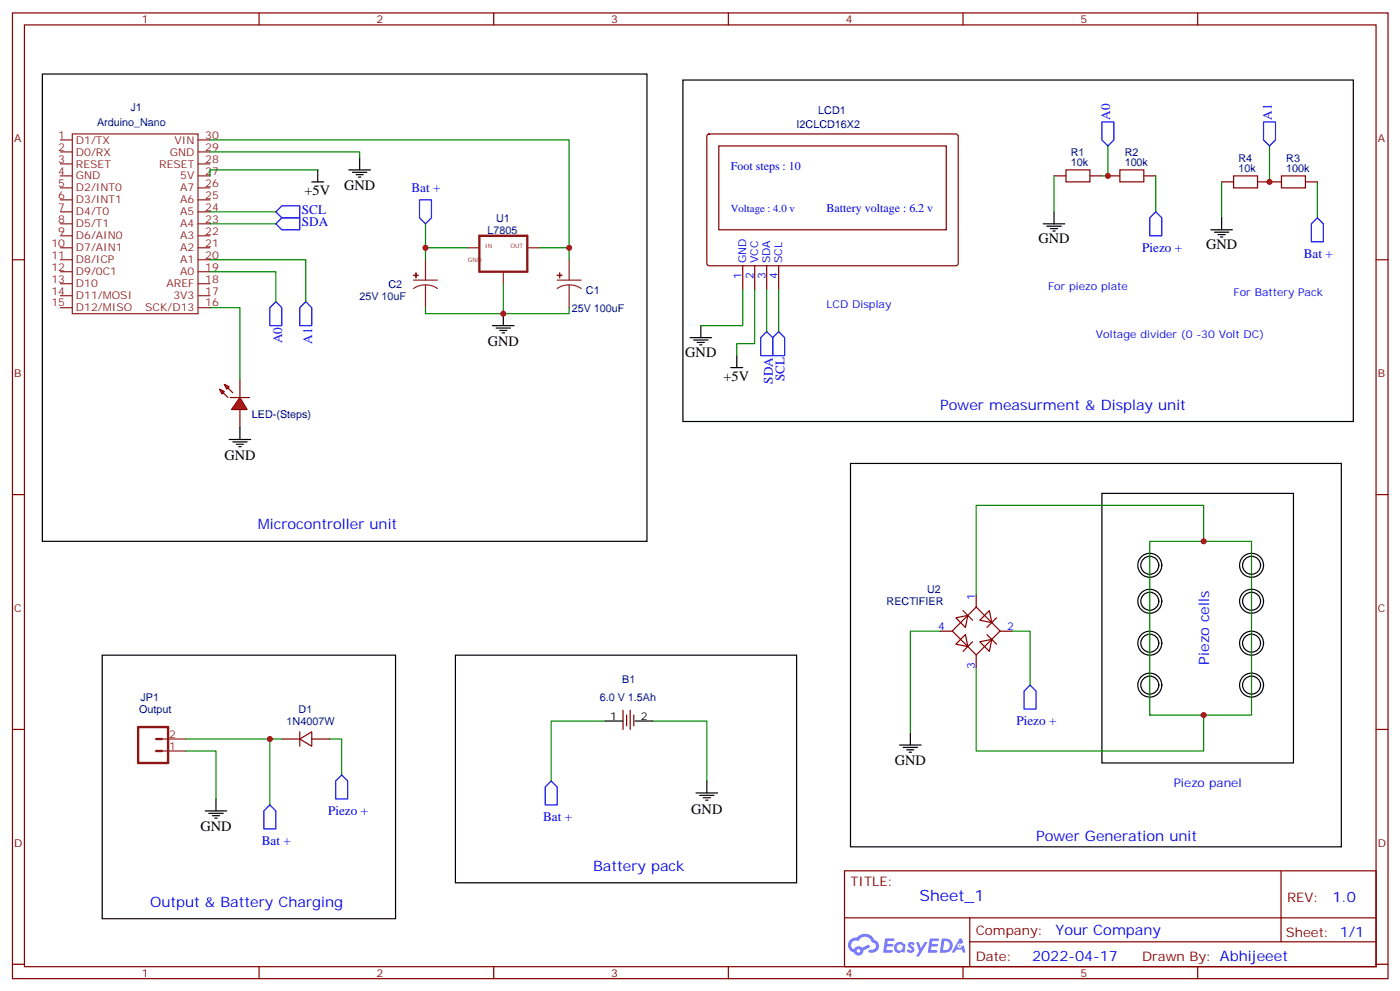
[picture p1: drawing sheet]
<svg xmlns="http://www.w3.org/2000/svg" width="413mm" height="292mm" viewBox="0 0 413 292" stroke-linecap="round" stroke-linejoin="round" font-family="sans-serif">
<g fill="none" stroke="#870000" stroke-width=".35">
<path d="M3.7 3.8h405.3v284.3h-405.3zM7.2 7.3h398.3v277.3h-398.3zM76.3 3.8v3.5M145.5 3.8v3.5M214.6 3.8v3.5M283.8 3.8v3.5M352.9 3.8v3.5M3.7 76.5h3.5M405.5 76.5h3.5M3.7 145.6h3.5M405.5 145.6h3.5M3.7 214.8h3.5"/>
<path d="M405.5 214.8h3.5M248.8 256.4h156.7v28.2h-156.7zM377.5 256.4v20.9M248.9 270.2h156.5M285.8 277.3h119.6M285.8 270.2v14.2M3.7 283.9h3.5M76.3 284.6v3.5M145.5 284.6v3.5M214.6 284.6v3.5M283.8 284.6v3.5M352.9 284.6v3.5"/>
<path d="M405.5 283.9h3.5"/>
</g>
<g fill="#5487ff">
<path d="M267.8 277.6a1.22 1.22 0 0 1 1.8 .2l-.4 .6a.47 .47 0 0 0-.4-.4 .47 .47 0 0 0-.5 .2l.2 .2a1.14 1.14 0 0 1 .8 1.8 1.14 1.14 0 0 1-2 0l-.2-.2 .5-.6 .7 .5a.29 .29 0 0 0 .4-.3 .29 .29 0 0 0-.3-.3 1.04 1.04 0 0 1-.6-1.7z"/>
<path d="M260.8 276.3h2.4l.3 .2-.1 .5-1.8 .1-.2 .8h1.6l.3 .4-.4 .4h-1.6l-.1 1.1h1.7l.2 .3-.2 .3-2.7 .1z"/>
<path d="M274 276.3h2.3l.4 .2-.2 .5-1.8 .1-.1 .8h1.5l.3 .4-.3 .4h-1.6l-.2 1.1h1.7l.2 .3-.2 .3-2.6 .1z"/>
<path d="M282.7 276.3h.7l.4 1.3-.6 .3a.69 .69 0 0 0-1.1 .3 .69 .69 0 0 0 .5 .9 .69 .69 0 0 0 .9-.6l.4-.2 .6 2.2h-.8l-.2-.9h-1.7l-.5 .9h-.9z"/>
<path d="M270 277.4h.7l.7 1.8 1.1-1.8h.8l-2.5 4.2h-.9l1-1.5z"/>
<path d="M277.5 276.3l-.6 4.2h1.4a2.11 2.11 0 0 0 2.4-2.1 2.11 2.11 0 0 0-2.5-2.1zM278.2 277.1a1.39 1.39 0 0 1 1.7 1.4 1.39 1.39 0 0 1-1.8 1.3h-.2z"/>
<path d="M263.8 277.9a1.54 1.54 0 0 0 0 2.2 1.54 1.54 0 0 0 2.1 .1l.6 .3 .3-2.3-.1-.3h-.5a1.49 1.49 0 0 0-2.4 0zM264.1 278.9a.95 .95 0 0 1 1.9 0 .95 .95 0 0 1-1.9 0z"/>
<path d="M250.6 276.7a2.18 2.18 0 0 0 1 3.7 1.44 1.44 0 0 0 1.7 .9 1.44 1.44 0 0 0 1.1-1.4l2-1.1-.4-.7-1.9 1a1.47 1.47 0 0 0-2.5 .4 1.39 1.39 0 0 1-.6-1.9 1.39 1.39 0 0 1 2-.5 2.12 2.12 0 0 1 2.1-1.3 2.12 2.12 0 0 1 1.9 1.7 1.14 1.14 0 0 1 1.1 1.4 1.14 1.14 0 0 1-1.6 .7 .43 .43 0 0 0-.6 .4 .43 .43 0 0 0 .4 .5 1.98 1.98 0 0 0 2.6-1.2 1.98 1.98 0 0 0-1.3-2.6 3.1 3.1 0 0 0-5.2-.6l-.9 .1zM252.4 280a.55 .55 0 0 1 1.1 0 .55 .55 0 0 1-1.1 0z"/>
<circle cx="282.8" cy="278.4" r=".26"/>
</g>
<g fill="none" stroke="#8c2424" stroke-width=".35">
<path d="M21.3 39.4h37v53h-37zM17.8 41.2h3.5M17.8 44.7h3.5M17.8 48.3h3.5M17.8 51.8h3.5M17.8 55.3h3.5M17.8 58.8h3.5M58.3 41.2h3.6M58.3 44.7h3.6M58.3 48.3h3.6M58.3 51.8h3.6M58.3 55.3h3.6"/>
<path d="M58.3 58.8h3.6M17.8 62.4h3.5M17.8 65.9h3.5M17.8 69.4h3.5M17.8 73h3.5M17.8 76.5h3.5M58.3 62.4h3.6M58.3 65.9h3.6M58.3 69.4h3.6M58.3 73h3.6M58.3 76.5h3.6M125.4 76.5v6"/>
<path d="M137.7 73h3.6M155.4 73h3.5M167.7 76.5v6M17.8 80h3.5M17.8 83.5h3.5M17.8 87.1h3.5M17.8 90.6h3.5M58.3 80h3.6M58.3 83.5h3.6M58.3 87.1h3.6M58.3 90.6h3.6M121.8 82.5h7.1"/>
<path d="M125.4 83.9l-1.9 .2-1.7 .8M125.4 83.9l1.8 .2 1.7 .8M125.4 83.9v6.7M148.3 80v3.5M164.2 82.5h7M167.7 83.9l-1.8 .2-1.7 .8M167.7 83.9l1.9 .2 1.6 .8M167.7 83.9v6.7M47.8 217.6h7M47.8 221.1h7"/>
</g>
<path d="M314.1 50h7.1v3.6h-7.1zM330 50h7v3.6h-7zM363.5 51.8h7.1v3.5h-7.1zM377.6 51.8h7.1v3.5h-7.1z" fill="none" stroke="#a10000" stroke-width=".35"/>
<path d="M310.6 51.8h3.5M321.2 51.8h3.5M326.5 51.8h3.5M337 51.8h3.6M360 53.6h3.5M370.6 53.6h7M384.7 53.6h3.5M183.6 209.1v5.7M184.6 210.5v3.2M185.7 209.1v5.7M186.8 210.5v3.2" fill="none" stroke="#870000" stroke-width=".35"/>
<g fill="none" stroke="#008700" stroke-width=".35">
<path d="M61.9 41.2h105.8v31.8M61.9 44.7h44.1v1.8M310.6 51.8v10.6M326.5 43v8.8h-1.8M340.6 51.8v10.6M360 53.6v10.5M374.1 43v10.6M388.2 53.6v10.5M61.9 76.5h28.2v12.3M125.4 65.9v7.1M137.7 73h-12.3v3.5M158.9 73h8.8v3.5"/>
<path d="M61.9 80h19.4v8.8M148.3 83.5v8.9h-22.9v-1.8M167.7 90.6v1.8h-19.4M338.8 159.4h30v51.1h-30zM287.7 196.4v24.7h67v-10.6M178.3 212.3h-15.9v17.6M192.4 212.3h15.9v17.6"/>
</g>
<g fill="none" stroke="#000" stroke-width=".35">
<path d="M12.5 21.8h178.1v137.6h-178.1zM201.2 23.6h197.6v100.5h-197.6zM102.8 50h6.3M103.9 50.7h4.2M104.9 51.4h2.1M105.6 52.1h.7M106 46.5v3.5M307.4 65.9h6.4M308.5 66.6h4.2M309.5 67.3h2.1M310.2 68h.7M310.6 62.4v3.5"/>
<path d="M356.8 67.7h6.3M357.9 68.4h4.2M358.9 69.1h2.1M359.6 69.8h.7M360 64.1v3.6M145.1 95.9h6.4M146.2 96.6h4.2M147.2 97.3h2.2M148 98h.7M148.3 92.4v3.5M250.6 136.5h144.7v112.8h-144.7zM324.7 145.3h56.4v79.3h-56.4z"/>
<path d="M30.1 192.9h86.5v77.6h-86.5zM134.2 192.9h100.5v67h-100.5zM178.3 212.3h5.3M187.1 212.3h5.3M205.1 233.5h6.4M206.2 234.2h4.2M207.2 234.9h2.1M207.9 235.6h.7M208.3 229.9v3.6"/>
<circle cx="338.8" cy="166.4" r="3.5"/>
<circle cx="338.8" cy="177" r="3.5"/>
<circle cx="338.8" cy="166.4" r="2.65"/>
<circle cx="338.8" cy="177" r="2.65"/>
<circle cx="368.8" cy="177" r="3.5"/>
<circle cx="368.8" cy="166.4" r="3.5"/>
<circle cx="368.8" cy="166.4" r="2.65"/>
<circle cx="368.8" cy="177" r="2.65"/>
<circle cx="338.8" cy="189.4" r="3.5"/>
<circle cx="338.8" cy="189.4" r="2.65"/>
<circle cx="368.8" cy="189.4" r="3.5"/>
<circle cx="368.8" cy="189.4" r="2.65"/>
<circle cx="338.8" cy="201.7" r="3.5"/>
<circle cx="338.8" cy="201.7" r="2.65"/>
<circle cx="368.8" cy="201.7" r="3.5"/>
<circle cx="368.8" cy="201.7" r="2.65"/>
</g>
<path d="M324.7 35.9h3.5v5.3l-1.7 1.8-1.8-1.8zM372.3 35.9h3.5v5.3l-1.7 1.8-1.8-1.8zM123.6 58.8h3.5v5.3l-1.7 1.8-1.8-1.8zM340.6 62.4l1.7 1.7v5.3h-3.5v-5.3zM388.2 64.1l1.8 1.8v5.3h-3.6v-5.3zM79.5 90.6l1.8-1.8 1.7 1.8v5.3h-3.5zM90.1 88.8l1.8 1.8v5.3h-3.6v-5.3zM162.4 229.9l1.8 1.8v5.3h-3.5v-5.3z" fill="none" stroke="#00f" stroke-width=".35"/>
<path d="M141.3 69.4h14.1v10.6h-14.1zM40.7 214.1h8.8v10.5h-8.8zM46 217.6h1.8M46 221.1h1.8" fill="none" stroke="#8c2424" stroke-width=".71"/>
<g fill="#8c2424" stroke="#8c2424" stroke-width=".35">
<path d="M122.6 80.4v1.4z"/>
<path d="M121.8 81.1h1.5z"/>
<path d="M164.9 80.4v1.4z"/>
<path d="M164.2 81.1h1.4z"/>
</g>
<g fill="#f00" stroke="#870000" stroke-width=".35">
<path d="M70.7 117.1l2.1 3.5h-4.6z"/>
<path d="M67.9 117.1h5.6z"/>
</g>
<g fill="#870000" stroke="#870000" stroke-width=".35">
<path d="M65.8 115.6l1.4 1.5z"/>
<path d="M67.2 114.2l1.4 1.4z"/>
</g>
<g fill="#f00" stroke="#870000" stroke-width=".35">
<path d="M64.7 114.6l1.4 .7-.7 .7z"/>
<path d="M66.1 113.2l1.4 .7-.7 .7z"/>
</g>
<g fill="none" stroke="#870000" stroke-width=".35">
<path d="M208.5 39.6l.5-.2 72.9 .1 .5 .6-.1 37.7-.6 .4h-73l-.4-.7v-37.4zM211.8 43h67v24.7h-67zM218.9 78.2v7.1M222.4 78.2v7.1M225.9 78.2v7.1M229.4 78.2v7.1M70.7 111.8v5.3M70.7 120.6v5.3M283.8 179.8l2.8 2.8M287.7 175.3v3.5M291.5 179.8l.7 3.5-3.5-.7zM277.1 185.8h3.5"/>
<path d="M280.6 185.8l7.1-7.1 7 7.1-7 7zM281.7 181.9l3.5-.7-.7 3.5zM284.5 186.8l.7 3.6-3.5-.7zM286.6 189l-2.8 2.8M287.7 192.9v3.5M288.7 189l3.5-.7-.7 3.5zM290.8 186.8l2.9 2.9M293.7 181.9l-2.9 2.8M294.7 185.8h3.5M83 217.6h5.3M88.3 217.6l3.6-2.1v4.2zM88.3 215.5v4.2"/>
<path d="M91.9 217.6h5.3"/>
</g>
<g fill="none" stroke="#000" stroke-width=".35">
<path d="M91.9 53.6h3.5M93.6 50v3.6M203.3 99.4h6.4M206.5 95.9v3.5M204.4 100.1h4.2M205.5 100.8h2.1M206.2 101.5h.7M215.3 108.2h3.6M217.1 104.7v3.5M67.5 129.4h6.4M68.6 130.1h4.2M69.6 130.8h2.2"/>
<path d="M70.3 131.5h.7M70.7 125.9v3.5M265.1 219.4h6.3M268.3 215.8v3.6M60.5 238.8h6.3M61.5 239.5h4.3M63.6 235.2v3.6M266.1 220.1h4.3M267.2 220.8h2.1M267.9 221.5h.7M62.6 240.2h2.1M63.3 240.9h.7"/>
</g>
<g fill="none" stroke="#008700" stroke-width=".35">
<path d="M93.6 50h-31.7v1.8M61.9 65.9h19.4M61.9 62.4h19.4M61.9 90.6h8.8v21.2M218.9 85.3v10.6h-12.4M222.4 85.3v15.9h-5.3v3.5M225.9 85.3v12.3M229.4 85.3v12.3M354.7 159.4v-10.6h-67v26.5M277.1 185.8h-8.8v30M298.2 185.8h5.3v15.9M54.8 217.6h28.2"/>
<path d="M79.5 217.6v19.4M97.2 217.6h3.5v10.6M54.8 221.1h8.8v14.1"/>
</g>
<path d="M81.3 65.9l1.7-1.8h5.3v3.6h-5.3zM81.3 62.4l1.7-1.8h5.3v3.5h-5.3zM225.9 97.6l1.8 1.8v5.3h-3.5v-5.3zM229.4 97.6l1.8 1.8v5.3h-3.5v-5.3zM303.5 201.7l1.8 1.8v5.3h-3.5v-5.3zM79.5 237l1.8 1.8v5.3h-3.5v-5.3zM100.7 228.2l1.7 1.7v5.3h-3.5v-5.3z" fill="none" stroke="#00f" stroke-width=".35"/>
<g fill="#c00">
<circle cx="326.5" cy="51.8" r=".88"/>
<circle cx="374.1" cy="53.6" r=".88"/>
<circle cx="354.7" cy="210.5" r=".88"/>
<circle cx="148.3" cy="92.4" r=".88"/>
<circle cx="167.7" cy="73" r=".88"/>
<circle cx="125.4" cy="73" r=".88"/>
<circle cx="79.5" cy="217.6" r=".88"/>
<circle cx="354.7" cy="159.4" r=".88"/>
</g>
<text font-size="4.6" fill="#00f" x="270.9" y="265.4">Sheet_1</text>
<g font-size="4.2">
<text x="89.7" y="57.5">+5V</text>
<text x="101.4" y="56">GND</text>
<text x="306" y="71.5">GND</text>
<text x="355.4" y="73.3">GND</text>
<text x="143.7" y="101.9">GND</text>
<text x="201.9" y="105.1">GND</text>
<text x="213.2" y="112.2">+5V</text>
<text x="66.1" y="135.4">GND</text>
<text x="263.7" y="225.4">GND</text>
<text x="203.7" y="239.6">GND</text>
<text x="59.1" y="244.8">GND</text>
</g>
<g font-size="4.2" fill="#00f">
<text x="277.1" y="120.6">Power measurment &amp; Display unit</text>
<text x="76" y="155.9">Microcontroller unit</text>
<text x="356.3" y="195.7" transform="rotate(-90 356.3 195.7)">Piezo cells</text>
<text x="305.3" y="247.6">Power Generation unit</text>
<text x="174.8" y="256.4">Battery pack</text>
<text x="44.2" y="267">Output &amp; Battery Charging</text>
<text x="392.6" y="265.7">1.0</text>
<text x="311" y="275.2">Your Company</text>
<text x="304.1" y="283">2022-04-17</text>
</g>
<g font-size="3.9" fill="#00f">
<text x="327.2" y="35.2" transform="rotate(-90 327.2 35.2)">A0</text>
<text x="374.8" y="35.2" transform="rotate(-90 374.8 35.2)">A1</text>
<text x="121.2" y="56.6">Bat +</text>
<text x="89" y="63.1">SCL</text>
<text x="89" y="66.6">SDA</text>
<text x="336.6" y="74.3">Piezo +</text>
<text x="384.2" y="76">Bat +</text>
<text x="83.2" y="101.1" transform="rotate(-90 83.2 101.1)">A0</text>
<text x="91.9" y="101.2" transform="rotate(-90 91.9 101.2)">A1</text>
<text x="227.7" y="113" transform="rotate(-90 227.7 113)">SDA</text>
<text x="231.2" y="112.3" transform="rotate(-90 231.2 112.3)">SCL</text>
<text x="299.5" y="213.6">Piezo +</text>
<text x="96.7" y="240.1">Piezo +</text>
<text x="160" y="241.8">Bat +</text>
<text x="77.1" y="248.8">Bat +</text>
</g>
<g font-size="3.9" fill="#800">
<text x="250.6" y="261">TITLE:</text>
<text x="379.2" y="265.7">REV:</text>
<text x="287.5" y="275.2">Company:</text>
<text x="378.9" y="275.8">Sheet: 1/1</text>
<text x="287.5" y="282.9">Date:</text>
<text x="336.6" y="282.9">Drawn By: Abhijeeet</text>
</g>
<g font-size="3.5" fill="#00f">
<text x="215.3" y="50">Foot steps : 10</text>
<text x="243.6" y="62.4">Battery voltage : 6.2 v</text>
<text x="345.9" y="231.7">Piezo panel</text>
</g>
<g font-size="3.2" fill="#800">
<text x="41.8" y="6.8">1</text>
<text x="110.9" y="6.8">2</text>
<text x="180.1" y="6.8">3</text>
<text x="249.2" y="6.8">4</text>
<text x="318.3" y="6.8">5</text>
<text x="4.2" y="41.9">A</text>
<text x="406" y="41.9">A</text>
<text x="4.2" y="111.1">B</text>
<text x="406" y="111.1">B</text>
<text x="4.2" y="180.2">C</text>
<text x="406" y="180.2">C</text>
<text x="4.2" y="249.3">D</text>
<text x="406" y="249.3">D</text>
<text x="41.8" y="287.6">1</text>
<text x="110.9" y="287.6">2</text>
<text x="180.1" y="287.6">3</text>
<text x="249.2" y="287.6">4</text>
<text x="318.3" y="287.6">5</text>
</g>
<g font-size="3.2" fill="#000080">
<text x="38.4" y="32.7">J1</text>
<text x="241.1" y="33.5">LCD1</text>
<text x="28.6" y="37">Arduino_Nano</text>
<text x="234.7" y="37.7">I2CLCD16X2</text>
<text x="315.5" y="45.8">R1</text>
<text x="331.4" y="45.8">R2</text>
<text x="364.9" y="47.6">R4</text>
<text x="379" y="47.6">R3</text>
<text x="315.5" y="49">10k</text>
<text x="331.4" y="49">100k</text>
<text x="364.9" y="50.7">10k</text>
<text x="379" y="50.7">100k</text>
<text x="146.2" y="65.3">U1</text>
<text x="143.7" y="68.8">L7805</text>
<text x="105.9" y="88.2">25V 10uF</text>
<text x="114.5" y="84.7">C2</text>
<text x="172.7" y="86.4">C1</text>
<text x="168.5" y="91.7">25V 100uF</text>
<text x="74.2" y="123.2">LED-(Steps)</text>
<text x="261.3" y="178.2">RECTIFIER</text>
<text x="273.2" y="174.6">U2</text>
<text x="183.3" y="201.1">B1</text>
<text x="41" y="209.9">Output</text>
<text x="41.4" y="206.4">JP1</text>
<text x="88" y="209.9">D1</text>
<text x="176.7" y="206.4">6.0 V 1.5Ah</text>
<text x="84.5" y="213.4">1N4007W</text>
</g>
<g font-size="3.2" fill="#8d2323">
<text x="17.2" y="40.9">1</text>
<text x="60.5" y="40.9">30</text>
<text x="17.2" y="44.4">2</text>
<text x="17.2" y="47.9">3</text>
<text x="22.4" y="42.3">D1/TX</text>
<text x="22.4" y="45.8">D0/RX</text>
<text x="50" y="45.8">GND</text>
<text x="51.4" y="42.3">VIN</text>
<text x="60.5" y="47.9">28</text>
<text x="60.5" y="44.4">29</text>
<text x="17.2" y="51.4">4</text>
<text x="22.4" y="49.3">RESET</text>
<text x="22.4" y="52.8">GND</text>
<text x="46.9" y="49.3">RESET</text>
<text x="53.1" y="52.8">5V</text>
<text x="60.5" y="51.4">27</text>
<text x="17.2" y="55">5</text>
<text x="17.2" y="58.5">6</text>
<text x="22.4" y="56.4">D2/INT0</text>
<text x="22.4" y="59.9">D3/INT1</text>
<text x="53.1" y="59.9">A6</text>
<text x="53.1" y="56.4">A7</text>
<text x="60.5" y="58.5">25</text>
<text x="60.5" y="55">26</text>
<text x="17.2" y="62">7</text>
<text x="17.2" y="65.5">8</text>
<text x="22.4" y="63.4">D4/T0</text>
<text x="53.1" y="63.4">A5</text>
<text x="60.5" y="65.5">23</text>
<text x="60.5" y="62">24</text>
<text x="17.2" y="69.1">9</text>
<text x="22.4" y="67">D5/T1</text>
<text x="22.4" y="70.5">D6/AIN0</text>
<text x="53.1" y="70.5">A3</text>
<text x="53.1" y="67">A4</text>
<text x="60.5" y="69.1">22</text>
<text x="15.2" y="72.6">10</text>
<text x="15.2" y="76.1">11</text>
<text x="22.4" y="74">D7/AIN1</text>
<text x="22.4" y="77.5">D8/ICP</text>
<text x="53.1" y="77.5">A1</text>
<text x="53.1" y="74">A2</text>
<text x="60.5" y="76.1">20</text>
<text x="60.5" y="72.6">21</text>
<text x="15.2" y="79.7">12</text>
<text x="15.2" y="83.2">13</text>
<text x="22.4" y="81.1">D9/0C1</text>
<text x="53.1" y="81.1">A0</text>
<text x="60.5" y="83.2">18</text>
<text x="60.5" y="79.7">19</text>
<text x="15.2" y="86.7">14</text>
<text x="22.4" y="84.6">D10</text>
<text x="22.4" y="88.1">D11/MOSI</text>
<text x="49.1" y="84.6">AREF</text>
<text x="51.1" y="88.1">3V3</text>
<text x="60.5" y="86.7">17</text>
<text x="15.2" y="90.2">15</text>
<text x="22.4" y="91.7">D12/MISO</text>
<text x="42.8" y="91.7">SCK/D13</text>
<text x="60.5" y="90.2">16</text>
<text x="49.9" y="220.8">1</text>
<text x="49.9" y="217.2">2</text>
</g>
<g font-size="3.2" fill="#00f">
<text x="215.3" y="62.4">Voltage : 4.0 v</text>
<text x="219.9" y="77.5" transform="rotate(-90 219.9 77.5)">GND</text>
<text x="223.4" y="77.5" transform="rotate(-90 223.4 77.5)">VCC</text>
<text x="227" y="77.5" transform="rotate(-90 227 77.5)">SDA</text>
<text x="230.5" y="77.5" transform="rotate(-90 230.5 77.5)">SCL</text>
<text x="218.5" y="82" transform="rotate(-90 218.5 82)">1</text>
<text x="222" y="82" transform="rotate(-90 222 82)">2</text>
<text x="225.6" y="82" transform="rotate(-90 225.6 82)">3</text>
<text x="229.1" y="82" transform="rotate(-90 229.1 82)">4</text>
<text x="308.8" y="85.3">For piezo plate</text>
<text x="363.5" y="87.1">For Battery Pack</text>
<text x="243.6" y="90.6">LCD Display</text>
<text x="322.9" y="99.4">Voltage divider (0 -30 Volt DC)</text>
<text x="287.3" y="176.6" transform="rotate(-90 287.3 176.6)">1</text>
<text x="276.5" y="185.4">4</text>
<text x="296.8" y="185.4">2</text>
<text x="287.3" y="197" transform="rotate(-90 287.3 197)">3</text>
</g>
<g font-size="3.2">
<text x="179.8" y="211.9">1</text>
<text x="188.9" y="211.9">2</text>
</g>
<g font-size="1.8" fill="#8d2323">
<text x="137.9" y="77">GND</text>
<text x="143" y="73">IN</text>
<text x="150.4" y="73">OUT</text>
</g>
</svg>
